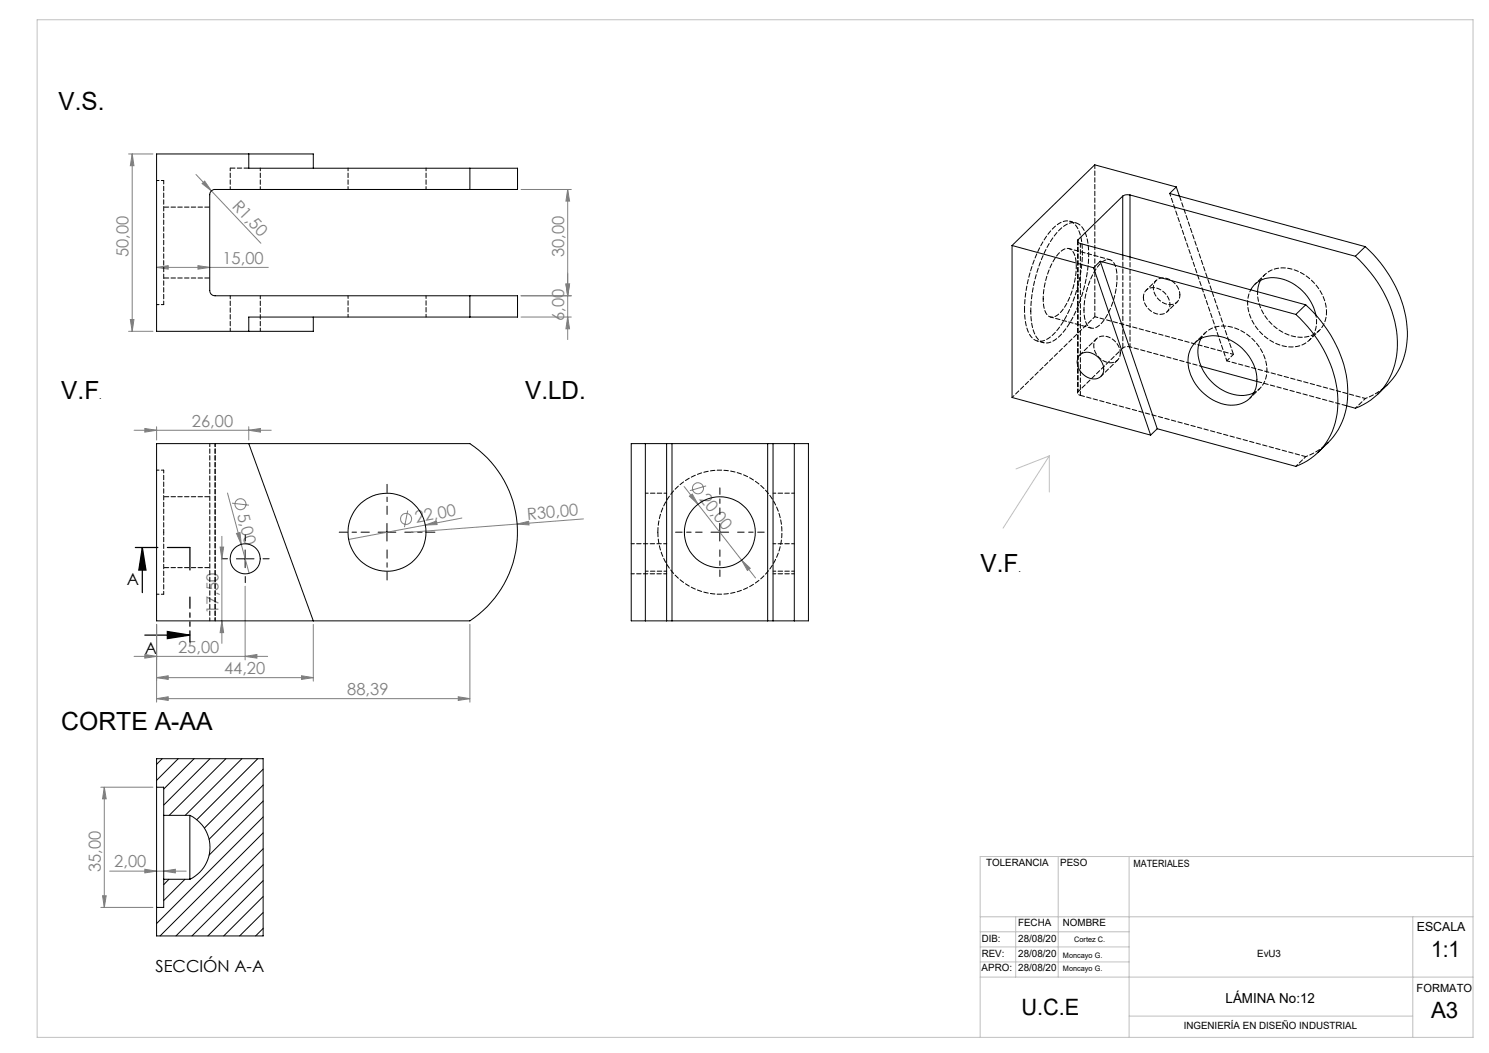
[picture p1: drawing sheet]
<svg xmlns="http://www.w3.org/2000/svg" width="420mm" height="297mm" viewBox="0 0 420 297" stroke-linecap="round" stroke-linejoin="round" font-family="sans-serif">
<g fill="none" stroke="#808080" stroke-width=".28">
<path d="M36.3 43.4h6.8M37.3 43.4l.5 3.3h-1zM37.3 43.4v50M55.3 49.2l4.3 4.6M57 51.8l.7-.7 1.9 2.7zM59.6 53.8l14 14.8M147 53.4h14.1M160.1 53.4l.6 3.3h-1.1zM160.1 53.4v42.4M44.2 75.4l3.2-.5v1zM44.2 75.4h31.5M55.8 74.9l3.4 .5-3.4 .5z"/>
<path d="M36.3 93.4h6.8M36.8 90.1h1l-.5 3.3zM147 89.4h14.1M147 83.4h14.1M159.6 80.1h1.1l-.6 3.3zM160.1 89.4l.6 3.3h-1.1zM37.8 121.4h38.7M40.9 120.9l3.3 .5-3.3 .5zM44.2 120.4v3.7M64.2 139.1l3.9 14.4M70.2 121.4l3.2-.5v1zM70.2 120.4v3.7"/>
<path d="M193 137.2l20.1 25.8M194.5 139.9l.8-.6 1.6 2.9zM199.2 137.1l-4.6 1.3M62.1 154.3h1l-.5 3.3zM62.6 151.3v30.2M65.4 141.9l4.8 .6M66.7 150.5l1-.3 .4 3.3zM68.1 153.5l2.2 8.2M115 144l-.9 4.7M120 148.1l3.1-1.1 .2 1zM120 148.1l-21.6 4M130.3 146.1l-10.3 2"/>
<path d="M145.9 147.8l3.2-.8 .1 1.1zM164.6 146.4l-48.6 3.7M209.2 158l2.4 2.3-.8 .6zM44.2 176.1v21.9M62.6 175.1l.5 3.3h-1zM69.1 165.3v20.8M88.4 176.1v16M132.5 176.1v21.9M37.8 185.1h37.7M40.9 184.6l3.3 .5-3.3 .5zM44.2 191.1l3.2-.5v1zM44.2 197.1l3.2-.6v1.1z"/>
<path d="M44.2 191.1h44.2M44.2 197.1h88.3M69.1 185.1l3.4-.5v1zM85.1 190.6l3.3 .5-3.3 .5zM129.3 196.5l3.2 .6-3.2 .5zM28.4 222h14.7M29.4 222l.6 3.3h-1.1zM29.4 222v33.9M28.4 255.9h14.7M28.9 252.7h1.1l-.6 3.2zM30.9 245.7h21.6M40.9 245.2l3.3 .5-3.3 .5z"/>
<path d="M46.2 245.7l3.3-.5v1z"/>
<circle cx="196.9" cy="137.7" r="1.55"/>
<circle cx="67.8" cy="142.2" r="1.56"/>
<circle cx="114.5" cy="146.3" r="1.56"/>
</g>
<path d="M40.1 154.4l1.1 6.4h-2zM40.1 154.4v12.7M40.9 179.1h12.7M47.2 178.1l6.4 1-6.4 1z" fill="none" stroke="#000" stroke-width=".35"/>
<path d="M198.1 150.1h-7.5M203.1 145.1v-7.5M203.1 155.1v7.5M208.1 150.1h7.5" fill="none" stroke="#000" stroke-width=".28" stroke-dasharray="15.2 1.3 1.3 1.3" stroke-dashoffset="13.4"/>
<path d="M104.2 150.1h-8.5M109.2 145.1v-8.5M109.2 155.1v8.5M114.2 150.1h8.5" fill="none" stroke="#000" stroke-width=".28" stroke-dasharray="15.2 1.3 1.3 1.3" stroke-dashoffset="12.9"/>
<path d="M64.2 157.6h-1.8M69.2 152.6v-1.7M74.2 157.6h1.7M69.2 162.6v1.7" fill="none" stroke="#000" stroke-width=".28" stroke-dasharray="15.2 1.3 1.3 1.3"/>
<path d="M66.7 157.6h4.9M69.1 155.1v5M106.6 150.1h5.1M109.1 147.6v5M200.6 150.1h4.9M203 147.6v5" fill="none" stroke="#000" stroke-width=".28"/>
<path d="M38.2 154.4h6.3M47.2 154.4h6.4M53.6 160.8v-6.4" fill="none" stroke="#000" stroke-width=".35" stroke-dasharray="6.3 1.3 1.3 1.3 1.3 1.3"/>
<path d="M53.6 181.1v-12.7" fill="none" stroke="#000" stroke-width=".35" stroke-dasharray="6.3 1.3 1.3 1.3 1.3 1.3" stroke-dashoffset="3.2"/>
<g fill="none" stroke="#c0c0c0" stroke-width=".28">
<path d="M10.5 5.6h405v287h-405zM296 128.6l-13.1 20.4M296 128.6v10.2M296 128.6l-9.4 3.7M276.5 258.6h139M286.5 258.6v17M298.5 241.6v34M318.5 241.6v51M398.5 258.6v34M415.5 241.6h-139v51M276.5 267.1h42M276.5 271.3h42"/>
<path d="M276.5 262.8h42M276.5 275.6h139M318.5 286.6h80"/>
</g>
<path d="M40.1 154.4l1.1 6.4h-2zM47.2 178.1l6.4 1-6.4 1z" fill="#000"/>
<g fill="#808080">
<path d="M66.7 150.5l1-.3 .4 3.3z"/>
<path d="M145.9 147.8l3.2-.8 .1 1.1z"/>
<path d="M120 148.1l3.1-1.1 .2 1z"/>
<path d="M57 51.8l.7-.7 1.9 2.7z"/>
<path d="M209.2 158l1.6 2.9 .8-.6zM194.5 139.9l2.4 2.3-1.6-2.9z"/>
<path d="M85.1 190.6l3.3 .5-3.3 .5zM44.2 191.1l3.2-.5v1z"/>
<path d="M44.2 197.1l3.2-.6v1.1zM129.3 196.5l3.2 .6-3.2 .5zM40.9 120.9l3.3 .5-3.3 .5zM70.2 121.4l3.2-.5v1zM40.9 184.6l3.3 .5-3.3 .5zM69.1 185.1l3.4-.5v1zM44.2 75.4l3.2-.5v1zM55.8 74.9l3.4 .5-3.4 .5z"/>
<path d="M40.9 245.2l3.3 .5-3.3 .5zM46.2 245.7l3.3-.5v1z"/>
<path d="M160.1 89.4l.6 3.3h-1.1zM159.6 80.1h1.1l-.6 3.3z"/>
<path d="M62.1 154.3h1l-.5 3.3zM62.6 175.1l.5 3.3h-1zM37.3 43.4l.5 3.3h-1zM36.8 90.1h1l-.5 3.3zM29.4 222l.6 3.3h-1.1zM28.9 252.7h1.1l-.6 3.2z"/>
<path d="M160.1 53.4l.6 3.3h-1.1zM159.6 80.1h1.1l-.6 3.3z"/>
</g>
<g fill="none" stroke="#000" stroke-width=".28">
<path d="M70.2 43.4v4h62.3M88.4 47.4v-4h-44.2v50h44.2v-4M132.5 53.4h-71.8a1.45 1.45 0 0 0-1.5 1.5v27a1.45 1.45 0 0 0 1.5 1.5h71.8M132.5 47.4h13.5v6h-13.5M132.5 47.4v6M316.7 55.3l-12.6 12.3M316.7 55.3v16.6M318.7 55a2.59 2.59 0 0 0-2 .3M318.7 55l63.6 17.3M318.7 55v17.5M331.8 52.7l-1.9 1.9 55.2 15M331.8 52.7l-23-6.2-23.3 22.7"/>
<path d="M331.8 52.7l.9 2.6M285.5 69.2l23 6.3M285.5 69.2v42.9l39.1 10.6M304.1 67.6a.66 .66 0 0 0 0 .8 .66 .66 0 0 0 .6 .3l63.6 17.3M304.1 67.6v.8M308.5 75.5l16.1 47.2M310.3 73.7l16.1 47.2M310.3 73.7l55.2 15M310.3 73.7l-1.8 1.8M355.6 79.1l-.7 1.6-.2 1.6M382.3 72.3a34.6 34.6 0 0 1 11.9 25.3 18.3 18.3 0 0 1-11.9 17.5l-2.4-.6M385.1 69.6a34.5 34.5 0 0 1 11.9 25.3 19.6 19.6 0 0 1-5.6 13.6l-2.8 2.7"/>
<path d="M385.1 69.6l-2.8 2.7M132.5 83.4h13.5v6h-13.5M132.5 83.4v6M132.5 89.4h-62.3v4M304.7 100a4.2 4.2 0 0 1 6 2 3 3 0 0 1-.1 4.1 3 3 0 0 1-4.1 .2 4.2 4.2 0 0 1-1.8-6.3zM337.1 96.6a8.8 8.8 0 0 1 10.9-.2 12.5 12.5 0 0 1 6.2 13.1 7.3 7.3 0 0 1-9.6 4.4 13.4 13.4 0 0 1-9.5-12.5l.2-1.6 .5-1.4zM338.7 95.5a10.2 10.2 0 0 0 1.8 10.8 11.6 11.6 0 0 0 12.6 4.8l.6-.3M352.8 81.7a7.4 7.4 0 0 1 9-3 13.7 13.7 0 0 1 9.4 10.2M365.5 88.7a34.6 34.6 0 0 1 11.9 25.3 18.4 18.4 0 0 1-11.9 17.5l-39.1-10.6M368.3 86a35 35 0 0 1 11.9 23.9 19.6 19.6 0 0 1-5.6 15l-2.8 2.7M368.3 86l-2.8 2.7M338.8 103.3l15.7 4.3"/>
<path d="M44.2 125.1h88.3a30 30 0 0 1 0 50h-88.3zM70.2 125.1l18.2 50M182 125.1v50M188 125.1v50M188 125.1h1.5M188 125.1h-10v50h10M189.5 125.1h27M189.5 125.1v50M216.5 125.1h1.6M216.5 125.1v50M218.1 125.1v50M218.1 125.1h9.9v50h-9.9"/>
<path d="M224 125.1v50M326.4 120.9l-1.8 1.8M188 175.1h1.5M189.5 175.1h27M216.5 175.1h1.6M45.8 214l-1.6 1.6M50.3 214l-6.1 6.1M54.8 214l-8.6 8.6M59.2 214l-13 13.1M63.7 214l-16 16M68.2 214l-16 16M72.7 214l-17.2 17.2"/>
<path d="M74.2 217l-16.6 16.6M44.2 222v33.9M44.2 222v-8h30v50h-30v-8.1M44.2 222h2v8M46.2 230v18M46.2 230h7.4M53.6 230a10 10 0 0 1 5.6 9 10 10 0 0 1-5.6 9M53.6 230v18M74.2 221.4l-15.2 15.3M74.2 226l-15.2 15.2M74.2 230.4l-30 30.1M74.2 234.9l-29 29.1"/>
<path d="M74.2 239.4l-24.6 24.6M44.2 255.9v.1M46.2 248v7.9h-2M46.2 248h7.4M47.7 248l-1.5 1.5M52.2 248l-6 6M74.2 243.9l-20 20.1M74.2 248.4l-15.6 15.6M74.2 252.9l-11.1 11.1M74.2 257.4l-6.6 6.6M74.2 261.9l-2.1 2.1"/>
<circle cx="69.2" cy="157.6" r="4.2"/>
<circle cx="109.2" cy="150.1" r="11"/>
<circle cx="203" cy="150.1" r="10"/>
</g>
<path d="M318.7 97.8l20.1 5.5M391.4 108.4l-2.9 2.4-3.4 1.6M374.6 124.8l-2.9 2.4-3.4 1.6" fill="none" stroke="#000" stroke-width=".28" stroke-dasharray="1.3 .6" stroke-dashoffset=".7"/>
<g fill="none" stroke="#000" stroke-width=".28" stroke-dasharray="1.3 .6" stroke-dashoffset=".6">
<path d="M46.2 50.9h-2M326.1 79.1l-2.8 2.8M356.8 77.5l-2.8 2.7M44.2 85.9h2M329.2 87.9l2.8-2.7M340 93.9l-2.8 2.7M351.9 85.4l.2-1.6 .7-2.1M369.3 95.9l2.8-2.7M371.2 88.8a7.2 7.2 0 0 1-2 7.3 7.2 7.2 0 0 1-7.3 1.5 13.5 13.5 0 0 1-10-12.2M374.2 88a13.1 13.1 0 0 0-13.3-12.4 6.7 6.7 0 0 0-5.3 3.5M352.5 112.3l2.8-2.7M353.7 110.8a6.8 6.8 0 0 0 3.7-6.4"/>
<path d="M357.4 104.4a13.1 13.1 0 0 0-13.3-12.4 6.7 6.7 0 0 0-5.3 3.5M385.1 112.4l-2.8 2.7M46.2 132.6h-2M368.3 128.8l-2.8 2.7M44.2 167.6h2"/>
</g>
<path d="M59.2 58.4h-13M64.9 47.4h5.3M332.7 55.3l15.2 44.6M46.2 78.4h13M316.7 71.9v26.3M354.6 107.6l25.3 6.9M59.2 140.1h-13M46.2 160.1h13" fill="none" stroke="#000" stroke-width=".28" stroke-dasharray="1.3 .6" stroke-dashoffset="-.1"/>
<path d="M318.7 72.5v25.3M46.2 85.9v-35M316 99.6a4.8 4.8 0 0 0-6.2-4.5 3.5 3.5 0 0 0 0 5.5 3.8 3.8 0 0 0 5.6 .8l.5-.8 .1-1M322.5 83.9a2.82 2.82 0 0 1 4.3-2.5 4.5 4.5 0 0 1 2.6 6.3 3.8 3.8 0 0 1-5.6-.7l-.9-1.5-.4-1.6M332.8 83.2a2.82 2.82 0 0 1-4.3 2.4 4.5 4.5 0 0 1-2.6-6.3 3.8 3.8 0 0 1 5.6 .8l1 1.5 .3 1.6M346 101.8l1.9-1.9" fill="none" stroke="#000" stroke-width=".28" stroke-dasharray="1.3 .6" stroke-dashoffset=".3"/>
<path d="M368.3 128.8l-63.6-17.3" fill="none" stroke="#000" stroke-width=".28" stroke-dasharray="1.3 .6" stroke-dashoffset=".1"/>
<g fill="none" stroke="#000" stroke-width=".28" stroke-dasharray="1.3 .6" stroke-dashoffset=".4">
<path d="M313 73.2l-11.5-3.1M64.9 83.4v10M73.4 93.4v-10M289 87.3a38.2 38.2 0 0 1 7.3-22.1 5.9 5.9 0 0 1 5.4-2.8 5.8 5.8 0 0 1 3.3 5.1 37.2 37.2 0 0 1-7 25.9 5.9 5.9 0 0 1-5.4 2.8 5.8 5.8 0 0 1-3.3-5.1l-.3-3.8M290.8 87.7a38.2 38.2 0 0 1 7.3-22 5.9 5.9 0 0 1 5.4-2.8 5.8 5.8 0 0 1 3.3 5.1 37.2 37.2 0 0 1-7 25.8 5.9 5.9 0 0 1-5.4 2.9 5.8 5.8 0 0 1-3.3-5.1l-.3-3.9M296.3 89.4l11.5 3.1M347.9 99.9l-39.1-10.6M354.7 82.2a13.1 13.1 0 0 0 12.9 12.9 6.8 6.8 0 0 0 6.6-7.1M304.1 110.5l12.6-12.3M385.1 112.4l-39.1-10.6M59.2 125.1v50M60.7 125.1v50"/>
<path d="M188.1 153.4h-10M178.1 161.8h10"/>
</g>
<g fill="none" stroke="#000" stroke-width=".28" stroke-dasharray="1.3 .6" stroke-dashoffset=".5">
<path d="M64.9 47.4v6M73.4 53.4v-6M98.2 47.4v6M120.2 53.4v-6M329.9 54.5l16.1 47.3M304.1 68.3v42.2M98.2 83.4v6M120.2 89.4v-6M294.3 84.3a20 20 0 0 1 5.1-13.5 2.13 2.13 0 0 1 2.2-.7 2.13 2.13 0 0 1 1.5 1.8 20.1 20.1 0 0 1-2.9 14.9 4.7 4.7 0 0 1-3.7 2.7 3.1 3.1 0 0 1-2.1-3l-.1-2.2M305.7 87.4a20 20 0 0 1 5.1-13.5 2.13 2.13 0 0 1 2.3-.7 2.13 2.13 0 0 1 1.5 1.8 20.1 20.1 0 0 1-2.9 14.9 4.7 4.7 0 0 1-3.7 2.7 3.1 3.1 0 0 1-2.1-3l-.2-2.2M308.8 89.3l-23.3 22.8M316.7 98.2a2.35 2.35 0 0 1 2-.4"/>
<path d="M188.1 139.1h-6M224.1 139.1h-6M46.2 150.1v-17.5M224.1 153.4h-6M46.2 167.6v-17.5M182.1 161.1h6M218.1 161.1h6M218.1 161.8h6"/>
</g>
<path d="M304.7 111.5a.65 .65 0 0 1-.6-.3 .65 .65 0 0 1 0-.7" fill="none" stroke="#000" stroke-width=".28" stroke-dasharray="1.3 .6" stroke-dashoffset=".8"/>
<path d="M308.8 46.5v42.8M303.9 68v42.8M304.7 68.7v42.8M309.3 95.5l-4.7 4.6M310.6 106.1l4.6-4.5" fill="none" stroke="#000" stroke-width=".28" stroke-dasharray="1.3 .6" stroke-dashoffset=".2"/>
<path d="M303.5 62.9l-1.8-.5M292.6 96.2l1.7 .5" fill="none" stroke="#000" stroke-width=".28" stroke-dasharray="1.3 .6" stroke-dashoffset=".9"/>
<path d="M185.6 150.1a17.5 17.5 0 0 1 25.9-15.4 17.5 17.5 0 0 1 1 30.1 17.5 17.5 0 0 1-26.9-13.5v-1.2" fill="none" stroke="#000" stroke-width=".28" stroke-dasharray="1.3 .6"/>
<g font-size="7.1">
<text x="16.5" y="31.1">V.S.</text>
<text x="17.3" y="112.6">V.F</text>
<text x="148.1" y="112.6">V.LD.</text>
<text x="276.6" y="161.3">V.F</text>
<text x="17.3" y="206">CORTE A-AA</text>
</g>
<g font-size="6.3">
<text x="403.7" y="270">1:1</text>
<text x="288.1" y="286.2">U.C.E</text>
<text x="403.7" y="287.2">A3</text>
</g>
<g font-size="4.7" fill="#808080">
<text x="65.3" y="58.4" transform="rotate(46 65.3 58.4)">R1,50</text>
<text x="36.3" y="72.5" transform="rotate(-90 36.3 72.5)">50,00</text>
<text x="62.8" y="74.4">15,00</text>
<text x="159.1" y="72.5" transform="rotate(-90 159.1 72.5)">30,00</text>
<text x="159.1" y="90.5" transform="rotate(-90 159.1 90.5)">6,00</text>
<text x="54.1" y="120.3">26,00</text>
<text x="197.1" y="140.8" transform="rotate(52 197.1 140.8)">20,00</text>
<text x="66.9" y="145.1" transform="rotate(75 66.9 145.1)">5,00</text>
<text x="117.4" y="147.5" transform="rotate(-11 117.4 147.5)">22,00</text>
<text x="148.8" y="146.6" transform="rotate(-4 148.8 146.6)">R30,00</text>
<text x="61.6" y="173.2" transform="rotate(-90 61.6 173.2)">17,50</text>
<text x="50.2" y="184.1">25,00</text>
<text x="63.2" y="190.1">44,20</text>
<text x="98" y="196">88,39</text>
<text x="28.4" y="246" transform="rotate(-90 28.4 246)">35,00</text>
<text x="32.2" y="244.7">2,00</text>
</g>
<g font-size="4.7">
<text x="35.8" y="165">A</text>
<text x="40.9" y="184.4">A</text>
<text x="43.9" y="274.2">SECCIÓN A-A</text>
</g>
<text font-size="3.9" x="345.7" y="283">LÁMINA No:12</text>
<text font-size="3.5" x="399.6" y="262.6">ESCALA</text>
<text font-size="3.2" x="399.6" y="279.7">FORMATO</text>
<g font-size="2.8">
<text x="28" y="112.6">.</text>
<text x="287.3" y="161.4">.</text>
<text x="278.1" y="244.3">TOLERANCIA</text>
<text x="299.1" y="244.3">PESO</text>
<text x="319.7" y="244.6">MATERIALES</text>
<text x="287.2" y="261.3">FECHA</text>
<text x="299.8" y="261.3">NOMBRE</text>
<text x="276.9" y="265.8">DIB:</text>
<text x="287.2" y="265.8">28/08/20</text>
<text x="276.9" y="273.8">APRO:</text>
<text x="276.9" y="270.1">REV:</text>
<text x="287.2" y="270.1">28/08/20</text>
<text x="287.2" y="273.8">28/08/20</text>
<text x="354.6" y="270.1">EvU3</text>
<text x="333.9" y="290.3">INGENIERÍA EN DISEÑO INDUSTRIAL</text>
</g>
<g font-size="2.1">
<text x="303" y="265.8">Cortez C.</text>
<text x="299.8" y="270.1">Moncayo G.</text>
<text x="299.8" y="273.8">Moncayo G.</text>
</g>
</svg>
